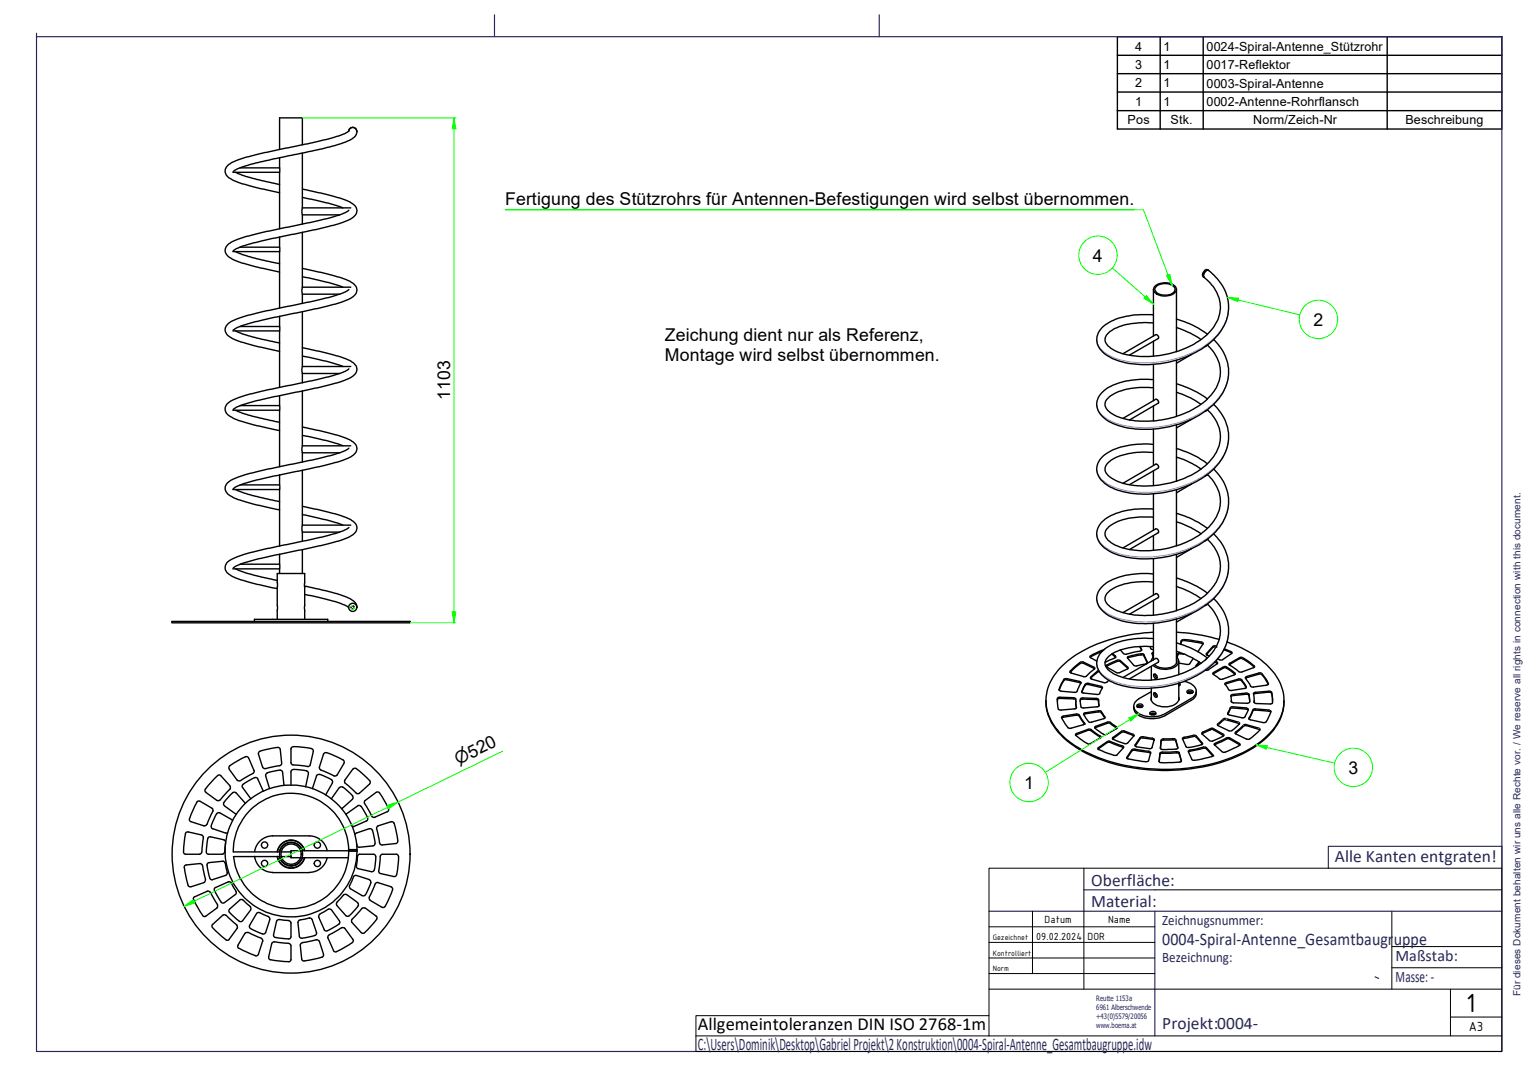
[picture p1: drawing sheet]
<svg xmlns="http://www.w3.org/2000/svg" width="420mm" height="297mm" viewBox="0 0 420 297" stroke-linecap="round" stroke-linejoin="round" font-family="sans-serif">
<!-- layer: AM_0 -->
<g fill="none" stroke="#000" stroke-width=".38">
<path d="M82.5 39.5v-7.3h-6.2v8.6M95.2 35.8a1.11 1.11 0 0 1 1.1-1 1.11 1.11 0 0 1 1.1 1.1M95.2 35.7a20.6 20.6 0 0 1-8.1 2.8l-18.8 4.2a11.9 11.9 0 0 0-6.6 3 2.32 2.32 0 0 0 1.4 3.2 54.3 54.3 0 0 0 12.7 3.6l.5 .1M97.5 35.9l-.1 .3a3.6 3.6 0 0 1-2.7 2.4l-.3 .2a187.2 187.2 0 0 1-20.4 4.7 39 39 0 0 0-10.1 3.1l-.2 .2M63.6 47h12.7M64.3 47l1.9 .9 2.8 .8 7.3 1.6M65.5 45.8h10.8M76.3 45.8v1.2M76.3 43v2.8M76.3 47v15.5M82.5 53.9l.9 .2a54.6 54.6 0 0 1 10.2 2.7M82.5 51.6l7.5 1.7a15.6 15.6 0 0 1 6.8 2.8 2.24 2.24 0 0 1-1 3.6l-4.7 1.8-21.3 4.7a14.1 14.1 0 0 0-6.1 2.3"/>
<path d="M82.5 56.8v1.9M82.5 56.8h13.3M82.5 58.7h10.2M82.5 41.8v15M82.5 58.7v2.5M95.2 57.4a20.6 20.6 0 0 1-8.1 2.8l-14.3 3-4.5 1.1a11.9 11.9 0 0 0-6.6 3.1 2.52 2.52 0 0 0 1.7 3.3l2.8 1.2 10.1 2.4M63.6 68.7h12.7M64.3 68.7l1.9 .8 2.8 .8 7.3 1.7M65.5 67.5h10.8M76.3 67.5v1.2M76.3 64.7v2.8M76.3 68.7v15.4"/>
<path d="M82.5 75.6l.9 .1a57.6 57.6 0 0 1 9.6 2.5l.6 .2M82.5 73.3l7.5 1.7a15.6 15.6 0 0 1 6.8 2.8 2.25 2.25 0 0 1-1 3.6l-4.3 1.6-22.6 5.1a13.4 13.4 0 0 0-5.2 2.1M82.5 78.4v1.9M82.5 78.4h13.3M82.5 63.4v15M95.2 79a17.9 17.9 0 0 1-7.1 2.6l-15.3 3.2-4.5 1.2a11.9 11.9 0 0 0-6.6 3 2.52 2.52 0 0 0 1.7 3.4l2.4 1 3.5 .9 7 1.6M314.9 79v12.7M315.5 78a4.2 4.2 0 0 1 5.6 .5 1.87 1.87 0 0 1-2 2.2 3.6 3.6 0 0 1-4.1-1.4l.1-.9zM315.6 78.3a3.8 3.8 0 0 1 5.1 .3 1.64 1.64 0 0 1-1.7 1.9 3.2 3.2 0 0 1-3.7-1.4zM321.2 79v17M328.7 75.7a1.33 1.33 0 0 1 1.2-1.9 12.4 12.4 0 0 1 5.3 12.3 16.7 16.7 0 0 1-9.9 10.7 27.7 27.7 0 0 1-21.6 1.1 6.6 6.6 0 0 1-4.3-5.1 6.2 6.2 0 0 1 4.1-5.2 23.6 23.6 0 0 1 11.4-1.6M328.7 75.7a9.9 9.9 0 0 1 3.9 11.3 17.5 17.5 0 0 1-11.4 9 24.5 24.5 0 0 1-16.7-.2 3.9 3.9 0 0 1-2.8-3.4 5.6 5.6 0 0 1 3.9-3.3 24.3 24.3 0 0 1 9.3-.9"/>
<path d="M329.9 73.8a1.22 1.22 0 0 0-1.2 .2 1.22 1.22 0 0 0-.4 1.2l.4 .5M63.6 90.3h12.7M64.3 90.3l1.9 .9 2.8 .8 7.3 1.6M65.5 89.1h10.8M76.3 89.1v1.2M76.3 86.3v2.8M76.3 90.3v15.5M82.5 97.2a57.7 57.7 0 0 1 11.1 2.9M82.5 94.9l8.1 1.9a14.2 14.2 0 0 1 6.2 2.6 2.25 2.25 0 0 1-1 3.6l-3.5 1.4-5.7 1.5-17.7 3.8a13.4 13.4 0 0 0-5.2 2.1M82.5 80.3h10.2M82.5 80.3v2.6M82.5 85.1v15"/>
<path d="M306.6 96.6l8.9-5.2a.7 .7 0 0 1 .7 .3 .7 .7 0 0 1 0 .7l-7.8 4.6M314.9 93.1v4.1M314.9 99.5v9.9M321.2 89.4a25.8 25.8 0 0 1 6.7 3.3M321.2 87.1a25.4 25.4 0 0 1 8.4 4.1M321.2 98.3v15.4M325.3 96.8l-4.1 2.4M329 94.7l.7-.5a9.3 9.3 0 0 1 2 12.1 20.1 20.1 0 0 1-12.7 8 23.1 23.1 0 0 1-15.1-1.2 3.2 3.2 0 0 1-2.2-3.1 5.9 5.9 0 0 1 4.6-3.3l1.4-.5 3.4-.4h3.8M331.3 92.7a11.7 11.7 0 0 1-.7 18.3 28.4 28.4 0 0 1-25.9 4.9 7.1 7.1 0 0 1-5.3-5.4 6.4 6.4 0 0 1 4.8-5.5 23.9 23.9 0 0 1 10.7-1.4M63.6 112h12.7M64.3 112l1.9 .8 2.8 .9 7.3 1.6M65.5 110.7h10.8"/>
<path d="M76.3 110.7v1.3M76.3 108v2.7M76.3 112v15.4M82.5 118.9l.9 .1a57.6 57.6 0 0 1 9.6 2.5l.6 .2M82.5 116.6l8.1 1.8a11.9 11.9 0 0 1 6.6 3.1 2.43 2.43 0 0 1-1.6 3.3l-3.3 1.3-5.2 1.3-18.3 4a13.6 13.6 0 0 0-5.1 2.1M82.5 100.1v1.9M82.5 100.1h13.3M82.5 102h10.2M82.5 102v2.5M82.5 106.7v15M95.2 100.7a17.9 17.9 0 0 1-7.1 2.5l-20.2 4.5a11.9 11.9 0 0 0-6.2 3 2.33 2.33 0 0 0 1.7 3.3l1.8 .8 4.1 1.2 7 1.5M306.6 114.2l8.9-5.2a.7 .7 0 0 1 .7 .4 .7 .7 0 0 1 0 .7l-7.8 4.6"/>
<path d="M314.9 110.9v4M314.9 117.1v9.9M321.2 107.1a21.4 21.4 0 0 1 6.7 3.3M321.2 104.8a27.2 27.2 0 0 1 8.4 4.2M321.2 116v15.4M325.3 114.5l-4.1 2.3M329 112.3l.7-.4a9.3 9.3 0 0 1 .4 14.2 24.7 24.7 0 0 1-17 6.6 15.7 15.7 0 0 1-10.3-2.7 2.35 2.35 0 0 1 .2-4 16.8 16.8 0 0 1 10.6-2.5l1.3 .1M331.3 110.4a11.6 11.6 0 0 1 .3 17.4 28.2 28.2 0 0 1-25.3 6.4 8.8 8.8 0 0 1-6.8-5.2 5.3 5.3 0 0 1 3.3-5.6 21.8 21.8 0 0 1 12.1-2.1M63.6 133.7h12.7M64.3 133.7l4.7 1.6 7.3 1.7M65.5 132.4h10.8M76.3 132.4v1.3"/>
<path d="M76.3 129.7v2.7M76.3 133.7v15.4M82.5 138.2l8.1 1.9a11.9 11.9 0 0 1 6.6 3 2.43 2.43 0 0 1-1.6 3.4l-3.3 1.3-4.7 1.2-12 2.4-7.1 1.7a12.6 12.6 0 0 0-4.8 2M82.5 121.7v1.9M82.5 121.7h13.3M82.5 123.6h10.2M82.5 123.6v2.6M82.5 128.4v15M95.2 122.4a17.9 17.9 0 0 1-7.1 2.5l-20.2 4.4a11.9 11.9 0 0 0-6.2 3 2.43 2.43 0 0 0 1.7 3.3l1.8 .8 4.1 1.3 7 1.5M306.6 131.9l8.9-5.2a.7 .7 0 0 1 .7 .4 .7 .7 0 0 1 0 .7l-7.8 4.5M314.9 128.5v4.1M314.9 134.8v10"/>
<path d="M321.2 124.8a25.8 25.8 0 0 1 6.7 3.3M321.2 122.5a25.4 25.4 0 0 1 8.4 4.1M321.2 133.7v15.3M325.3 132.1l-4.1 2.4M329 130l.7-.4a9.3 9.3 0 0 1 2.9 10.3 16.6 16.6 0 0 1-10.4 8.8 25.5 25.5 0 0 1-17.6 .2l-.4-.2a3.7 3.7 0 0 1-2.5-3.3l.1-.2a6.8 6.8 0 0 1 4.9-3.4l1.5-.3 2.9-.4 3.8 .1M331.3 128.1a11.6 11.6 0 0 1-.1 17.8 28.2 28.2 0 0 1-21.8 6.5 13.2 13.2 0 0 1-9-4 4.6 4.6 0 0 1 1.6-6.9 20.8 20.8 0 0 1 12.9-2.5M63.6 155.3h12.7M64.3 155.3l3.3 1.3 8.1 1.9M65.5 154h10.8M76.3 154v1.3M76.3 151.3v2.7M76.3 155.3v1.3"/>
<path d="M82.5 140.5l6.5 1.4 4.6 1.5M82.5 143.4v1.9M82.5 143.4h13.3M82.5 145.3h10.2M82.5 145.3v2.5M82.5 150v6.6M95.2 144l-.1 .1a29.2 29.2 0 0 1-9.4 3l-12.6 2.6-5.9 1.5a12.8 12.8 0 0 0-5.4 2.6 2.33 2.33 0 0 0 1.3 3.4l2.4 1 3.3 1 6.9 1.5M306.6 149.6l8.9-5.2a.7 .7 0 0 1 .7 .3 .7 .7 0 0 1 0 .8l-7.8 4.5M314.9 146.2v4.1M314.9 152.5v9.9M321.2 142.5a23.3 23.3 0 0 1 6.7 3.2M321.2 140.1a25.4 25.4 0 0 1 8.4 4.2"/>
<path d="M321.2 157.8a27.2 27.2 0 0 1 8.4 4.2M321.2 151.4v15.3M325.3 149.8l-4.1 2.4M329 147.7l.7-.5a9.4 9.4 0 0 1 2.9 10.4 15.7 15.7 0 0 1-9.8 8.5 24.3 24.3 0 0 1-18.6 .3 3.6 3.6 0 0 1-2.5-3.3 5.9 5.9 0 0 1 4.6-3.4l2.5-.6 1.7-.2h4.4M331.3 145.7a11.5 11.5 0 0 1 1.9 15.5 23.2 23.2 0 0 1-15.4 8.6 22.7 22.7 0 0 1-15.8-2.2 4.7 4.7 0 0 1-1.8-6.6 12.6 12.6 0 0 1 9.2-4.2l2-.2 3.5 .1M46.9 169.7h65.1v.3h-65.1zM69.5 169.7v-.6h20v.6M75.7 169.1v-12.5h7.5v12.5M83.1 160l3.6 .8a31.4 31.4 0 0 1 9.6 3.1l1 1.1 .2 .8M83.2 162.3l6.9 1.6a14 14 0 0 1 5.1 2M300.9 177.8l-3.3 1.6M301.6 177.3a8.7 8.7 0 0 0-4 2l1.9 1.2"/>
<path d="M303.5 178.5l1 1M303.7 178.4l.8 .7 .1 .3-2.9 1.4M306.6 167.2l8.9-5.1a.67 .67 0 0 1 .7 .3 .67 .67 0 0 1 0 .8l-7.8 4.5M307.8 179.7l2 2.1h.4l2.9-.6M311.1 176.5l.6 1M311.3 176.5l.4 .9-.2 .3-4 .9-.7-.1-.9-1M314 176.5l.3 .7 .6 .1M314.9 179.4l-.6 1.1M314.9 178l-.4 .4 .3 1.1M314.9 178.4l-.3 .1M314.9 172.6a41.8 41.8 0 0 0-23.4 7.9 14 14 0 0 0-5.9 11.8 16.1 16.1 0 0 0 8.8 11.8 47.7 47.7 0 0 0 29 5.7 41.4 41.4 0 0 0 21.1-7.6 14.4 14.4 0 0 0 6-11.7 15.3 15.3 0 0 0-7-10.9 34.2 34.2 0 0 0-8.5-4.4M314.9 163.9v4"/>
<path d="M314.9 170.2v9.9M321.2 179.4a1.68 1.68 0 0 1 .5 1.7 1.68 1.68 0 0 1-1.3 1.2l-.4 .1a5.6 5.6 0 0 1-5.2-.7M321.2 177.8a25.8 25.8 0 0 1 6.7 3.3M321.2 160.1a21.4 21.4 0 0 1 6.7 3.3M321.2 175.5a25.4 25.4 0 0 1 8.4 4.1M321.2 172.6l1.2 .1a53.7 53.7 0 0 1 10.5 1.8M321.2 169v12.1M322.2 178.2l-.6 .2-.3 1.1M322.3 175.8l.2-.9 .3-.2a17.4 17.4 0 0 1 5.6 .8v.3M323.3 178.6l-1.5-.1-.2 .2-.2 .9M325.3 167.5l-4.1 2.3M325.8 179.8l-1.3 1.6-2.7-.4"/>
<path d="M328.4 175.8l-1.2-.4-4.1-.5-.6 .3-.1 .7M328.4 175.8l-1.4 2.1M329 165.3l.7-.3a9.3 9.3 0 0 1 2.9 10.2 16.3 16.3 0 0 1-10.4 8.8 25.2 25.2 0 0 1-17.2 .4l-.4-.2a4 4 0 0 1-2.9-3.1 4.6 4.6 0 0 1 3.7-3.4 20.4 20.4 0 0 1 9.5-1.1M331.3 163.4a11.6 11.6 0 0 1-.1 17.9 28.2 28.2 0 0 1-27 5.2 6.9 6.9 0 0 1-4.8-5.2 6 6 0 0 1 4.3-5.4 24 24 0 0 1 11.2-1.5M332 176.6l-.9 .2-1.7 1.9M332.1 176.4h-.9l-1.9 2.1 .2 .4 .7 .2M334.1 177.4l2.2 1M334.3 177.2l1.9 .8 .1 .4-2.5 1.7-.7 .1-.7-.3M285.6 191.2a14.1 14.1 0 0 0 6 11.3 42.3 42.3 0 0 0 24.6 7.8 45.5 45.5 0 0 0 26.8-6.7 15.9 15.9 0 0 0 7.5-11.3v-1.1M288.8 190.5h4.4l.5 .2 .2 2.6-.4 .2-4.3 .3a3.8 3.8 0 0 1-.5-3.2zM289.9 195.7l4.3-.8 .4 .3 1.5 2.2-.3 .5-3.5 1-.7-.2a5.9 5.9 0 0 1-1.7-3zM289.9 196l.2-.2 4.1-.6 .4 .3 1.4 2.2"/>
<path d="M290.4 185.5l.9-.2 3.5 .7 .3 .4-1.1 2.4-.3 .2-4-.3-.5-.2a4.2 4.2 0 0 1 1.2-3zM293.2 182.2l1.7-1.4 .8-.1 3 1.5 .2 .3-2.4 2.1-.6 .2-3.6-1.1-.2-.4zM293.7 191.1l-.5-.3-4.1-.1-.4 .3v.4M293.7 191.2l.2 2.1M295 190.8l.6-.3 3.9 .2 .4 .2 .1 1.9-.2 .1-4.5 .3a3.5 3.5 0 0 1-.3-2.4zM295.1 186.5l-4.1-1-.6 .3-1.2 2.7M295.9 194.7l4.5-.7 1.3 1.8-.3 .4-3.5 1-.7-.1a4.3 4.3 0 0 1-1.3-2.4zM295.9 195.1l.4-.2 4.1-.5 1.2 1.6M296.3 186.8l.8-.3 3.5 .9 .4 .4-.8 1.6-.4 .2-4.1-.4-.4-.4zM298.8 182.6l-3.5-1.6a9 9 0 0 0-3.1 2.6M298.9 198.4l3.6-1.3h.4l2 1.4v.4l-3 1.7-.5-.1a5.4 5.4 0 0 1-2.5-1.9zM298.9 198.7l3.6-1.3h.4l2 1.4"/>
<path d="M299.9 191.3l-.4-.3-4.2-.1-.3 .1-.1 .4M299.9 183.1l-1.7 1.4-.5 .7 .3 .2 3.4 1a1.15 1.15 0 0 0 1.3-.7M299.9 191.2l.1 1.5M300 183.3l-2.2 1.9M300.9 187.9l-.2-.2-4.1-.8-.6 .7-.7 1.4M302 181.7l2.2-1.1 1.3-.4 2.4 2 .1 .2-2.8 1.4-3.1-1.7zM302 182l3.1-1.5h.5l2.3 2M306.6 185l8.9-5.2a.7 .7 0 0 1 .7 .3 .7 .7 0 0 1 0 .7l-7.8 4.5M310.5 193l.4-.3h.6l.4 .3M310.5 192.4a.82 .82 0 0 1 .9-.3 .82 .82 0 0 1 .6 .8l-.3 .2a.89 .89 0 0 1-1.3-.5zM310.8 193.1h.9M313.2 181l-1.2-2.2-1.4 .1-2.8 .8v-.3l1.1-.4 3.1-.5 1.3 2.4-.2 .3"/>
<path d="M313.9 194.6v-.1a.88 .88 0 0 1 1-.3 .88 .88 0 0 1 .6 .7l-.2 .2a.99 .99 0 0 1-1.4-.5zM314 195l.6-.3 .9 .3M314.3 195.1h.9M314.3 190.4a2.21 2.21 0 0 0 2.3 2.4 4.4 4.4 0 0 0 5.2-1.7v-.7M314.3 190.9v.1M314.3 181.9v3.8M314.3 187.9v3.3M315 184.1a.66 .66 0 0 1 .8 .3 .66 .66 0 0 1-.2 .9l-.4-.3zM315 189.2a.72 .72 0 0 1 .8 .3 .72 .72 0 0 1-.1 .9l-.5-.2-.2-.5zM315.3 189.2l.2 .6 .4 .4M315.3 184.1l.2 .6 .4 .3M321.2 180.1a1.6 1.6 0 0 1-1.3 2 4.9 4.9 0 0 1-4.7-.7"/>
<path d="M321.8 186.9l.3 .2M321.8 180.6v3.6M321.8 186.5v4.7M321.9 186.5a.39 .39 0 0 1 .3 .4 .39 .39 0 0 1-.4 .3M323.3 186a3.5 3.5 0 0 1 3.3 2.8 2.37 2.37 0 0 1-1.5 1.9l-7 4.2a7.3 7.3 0 0 1-8-.7 2.1 2.1 0 0 1 .9-3.5l3.3-1.9M324.1 188.6l.3-.1a.87 .87 0 0 1 1.3 .5 .88 .88 0 0 1-.9 .4 .88 .88 0 0 1-.7-.8zM324.2 189.1l.4-.2 1 .2M324.4 189.3h1M326.6 188.7a2.27 2.27 0 0 1-1.5 2.5l-7 4.2a7.3 7.3 0 0 1-8-.7l-.5-.8-.1-1.1M327.3 180.7l-.8 1 .1 .3M327.5 180.8l-1 1.2M328.2 199.9l2.8-1.1 3.1 1.7v.3l-3.5 1.6-.3-.1-2.1-1.9z"/>
<path d="M329.2 180l-.1 .1M331.2 184l2.7-1.6 .7-.1 2.6 1.8M331.3 183.6l2.8-1.6h.5l1.4 .9 1.2 1.1-3.4 1.4-.6 .1-1.9-1.4-.2-.2zM331.7 180.8l.7 .4M331.9 180.6l.5 .2-.1 .4-2.5 1.7-.7 .1M332.5 197.6l1.8-1.5 3.8 1.1 .4 .3-2.4 2.1h-.5l-3.1-1.5-.1-.1zM334.5 186.9l.9 1.4 .5 .2 4.3-.7a3.8 3.8 0 0 0-1.6-2.5l-3.8 1.1-.4 .3 .1 .2 3.6-1.2h.5l.4 .2 1.2 1.9M335.5 181.2l3.3-1.8a10.2 10.2 0 0 1 3.7 2.6l-3.4 1.4-.6 .1-2.9-2zM335.6 181.5l2.8-1.7h.4a10.8 10.8 0 0 1 3.7 2.4M335.9 193.2l.6-.2 4.2 .5a3.3 3.3 0 0 1-1 2.4l-.5 .1-4-1zM336 190.1l.4-.2 4.3-.3 .3 .3 .2 1.5M336.2 189.7l4-.5 .7 .3a2.64 2.64 0 0 1 0 2.4h-4.3l-.4-.3z"/>
<path d="M336.2 191.2v.4M337.3 199.9l2.6-2.1 3.8 1 .3 .2-.1 .3a6.8 6.8 0 0 1-3.3 2.6l-3.3-1.6zM338.4 197.7l-4.1-1.2-1.9 1.5M340 185.2l1.4 2.2 .4 .2 4-.5 .5-.3a7.4 7.4 0 0 0-2.1-3.1l-3.9 1-.3 .4v.1l4.2-1.2a6.5 6.5 0 0 1 2.1 2.9M340.7 193.9l-.5-.3-4-.3-.3 .2-.7 1.5M342.1 193.7l.6-.2 3.8 .4 .5 .4a4.3 4.3 0 0 1-1.8 3l-4.2-1zM342.3 189.5l.3-.2 4.3-.3 .4 .9 .1 1.5M342.3 189.2l4.6-.4a4 4 0 0 1 .5 3.1l-.6 .3-4-.1-.3-.2-.3-2.5zM342.5 191.2l-.1 .6M343.9 199.3l-4-1.2-2.7 2.2M346.9 194.4l-.4-.2-4.1-.3-.4 .2-1 2.2M53.8 219l-.7 1.2a9.7 9.7 0 0 0-1.3 3.8l.3 .3"/>
<path d="M54.6 218.8l-.5-.1-.4 .3M54.6 218.7l3.3 2 .2 .3v.5M56.1 215.4l-.2 .5 .3 .4M56.2 216.3l3 2.3M60.1 218.4l-.4 .2-.5-.1M62.5 210l2.3 3M62.8 214.6l.1 .5-.2 .4M62.8 215.4l-2.7 3M62.8 214.6l-2.5-2.8-.4-.2a14 14 0 0 0-3.8 3.8M63.6 216.4l.4-.1 .4 .2M63.6 216.4l-.5 .4a6.4 6.4 0 0 0-2.1 2.8l.3 .4M64.5 216.5l2.4 2.8"/>
<path d="M64.8 213l.3 .2 .5-.1M66.4 214.1l-.3 .8 2.4 3.1M67 219.3h.1M67.8 206.9l-.3-.3a9.3 9.3 0 0 0-4.2 2.1l-.8 .6 .1 .6M67.9 206.9l1.5 3.4v.5l-.3 .3M68.4 218.1h.1M69.1 211.2l-3.4 1.9M69.6 212.3l-3.2 1.8M69.6 212.3h.4l.4 .3M70.4 212.6l1.5 3.4M71.7 209.4l.3 .4h.5M72.5 211.8l1.1 3.5"/>
<path d="M72.9 211.1l-.3 .3-.1 .4M75.8 204.1l.7 .4 .4 3.8M75.9 204l-1.4 .3a8.1 8.1 0 0 0-3.9 1.1v.5l1.1 3.6M76.4 209l-3.9 .8M76.5 210.3l.4 .1 .2 .4M76.5 210.2l-3.6 .8M76.9 208.4l-.1 .4-.4 .2M77.2 210.9l.3 3.5M79.4 210.7v3.6M80.1 203.9l-.5 .2-.2 .4v3.7l.4 .6 4.6 .4 .3-.4 .8-3.6M80.1 210.1l-.5 .2-.2 .4M80.1 203.8l5 .6"/>
<path d="M80.1 210.1l3.6 .3M83.7 210.5l.4 .3 .1 .4M84.2 211.3l-.8 3.5M85 204.4l.4 .3 .1 .4M87.2 211.5l-.7 .2-1.2 3.6M87.2 209.4l.2 .7 3.8 1.7M87.2 211.4l3.4 1.5M88.3 205.9l-1.1 3.6M89.1 205.5h-.4l-.3 .4M89.2 205.5l4.5 2M90.5 212.9l.3 .4-.1 .4M90.7 213.8l-1.8 3.2"/>
<path d="M92 211.6l-.4 .3-.4-.1M92.6 215l-2.1 3.1M93.6 214.9l-.5-.1-.4 .3M93.6 214.8l2.7 2.5M93.7 207.5l.3 .7-2 3.4M94.2 213l-.1 .7 3.1 2.8M96.2 218.2l-2.8 2.5M96.2 217.3l.2 .5-.2 .4M96.3 210l-2.2 3M97.2 209.8l-.4-.1-.4 .3M97.2 209.8l1.2 .9a8.6 8.6 0 0 1 2.7 2.9l-.2 .4-2.8 2.6-.4 .1-.4-.2M99.5 219.4l2 3.4"/>
<path d="M102.7 216.3l-3 2.2-.3 .4 .1 .5M102.7 216.3l.5-.1 .4 .3M103.6 216.4l.8 1.2a7.9 7.9 0 0 1 1.7 3.7l-.2 .2-3.6 1.6-.4 .1-.4-.4M293.7 200.7l3.7-1.4 .4 .1 2.7 2M293.8 200.3l3.4-1.2h.4l2.9 1.9v.4l-3.2 1.7a10.2 10.2 0 0 1-3.7-2.6zM299.8 204.2l2.8-1.9 4.2 1.6-2 2.3h-.6l-2.6-.9-1.8-.7zM303.7 201.4l2.9-1.9 3 1.2-1.8 2.2-.3 .2-3.6-1.2zM306.7 204.1l-4.1-1.5-2.8 1.9M309 204.7l.8-.2 3.8 .6 .5 .2-.5 2.4-.3 .2a16 16 0 0 1-5.5-.7l-.2-.3zM309.6 200.9l-3-1.1-2.9 1.9M311.3 201.3l.7-.1 3 .5 .2 .2-.7 2.3-.7 .2-3.8-.6-.1-.4zM314.1 205.7l-.5-.3-4.3-.6-.3 .2-1.3 2.1"/>
<path d="M315.1 202.1l-.3-.2a6.2 6.2 0 0 0-3.3-.4l-1.6 2.2M316.7 205.6l.4-.3h4.6l.2 .1 .7 2.4-.4 .3-5.5 .1-.3-.3zM317.1 201.9l.4-.2 3.4 .1 .7 2.4-.4 .3h-4.3l-.1-.2zM321.6 204.3l-.7-2.1-.6-.2-3.1 .2-.2 .2-.2 1.9M322.5 207.8l-.6-2.1-.7-.2-4.5 .3-.2 2.1M322.8 201.5l.5-.2 2.9-.6 .4 .2 1.8 2.2-1.2 .5-3.1 .5-.3-.3zM322.8 201.8l3.4-.8 .4 .2 1.7 2M324.4 205l.5-.2 4.2-.9 2 2.1 .1 .4-3.2 .8-2.3 .4-.3-.2zM324.5 205.3l4.6-1 2 2.1M328.2 200.3l2.8-1.2 3.1 1.7M331.5 203.1l3.8-1.8 3.3 1.9a10.3 10.3 0 0 1-4.3 2.1h-.6zM331.5 203.4l3.8-1.7 3.2 1.7"/>
<path d="M50.1 232.6l.2 .4 .4 .2M50.3 236.8l1 4.9 .3 .3 .5 .1M51.3 227.1l-.4 .1a15 15 0 0 0-.8 5.4M51.4 227.1l3.6 .9 .4 .2 .1 .5M52.1 224.3l3.6 1.2M55.1 232.6l-.2 .5-.4 .1h-3.8M55.2 236.3l-.2-.4-.4-.1-3.7 .3-.5 .3-.1 .4M55.3 236.2l.8 3.9M55.5 228.6l-.4 4M56.3 232.6l.2 .4 .4 .2M56.4 225.1l-.3 .3h-.4M56.5 236.2l.8 3.5"/>
<path d="M56.7 229l.6-.5 3.9 .8M56.7 228.9l-.4 3.6M57.3 239.8l.3 .3 .5 .1M57.7 225.5v.5l.4 .3M58 226.2l3.6 1.2M58.1 221.5l-1.6 3.6M59.2 222.1l-1.5 3.3M60 221.9l3.2 1.9M60 221.9h-.4l-.4 .3M61.1 229.3l.5 .6M61.3 232.6l-.2 .5-.4 .1h-3.7M61.3 220l3.2 2.3"/>
<path d="M61.5 235.6l-.3-.3-.4-.2-3.7 .4-.5 .2-.1 .5M61.5 235.6l.5 2.9-.4 .5M61.6 239l-3.6 1.1M61.6 230.1l-.2 2.5M62.1 227.3l-.5 .1M63.3 223.8l.2 .2M69.5 233.8a5 5 0 0 0 5 4.4M74.4 228.2h10a5 5 0 0 1 4.9 4M74.4 238.2h10.1M74.5 228.2a5 5 0 0 0-5 4.4M75.7 233.8a3.8 3.8 0 0 0 3.6 3.2 3.8 3.8 0 0 0 3.9-2.8M75.7 233.8a3.8 3.8 0 0 0 3.6 3.2 3.8 3.8 0 0 0 3.8-2.8"/>
<path d="M76.3 233.8a3.3 3.3 0 0 0 3 2.7 3.3 3.3 0 0 0 3.3-2.3M76.8 233.9h2.6M76.8 232.6h2.6M82 232.3h-2.6v1.9h2.6M82.4 232.3h12.8a15.7 15.7 0 0 0-15.9-15.7 15.7 15.7 0 0 0-15.6 16h12.7M82.4 234.2h12.7M82.6 232.2a3.3 3.3 0 0 0-3.3-2.3 3.3 3.3 0 0 0-3 2.7M83.1 232.2a3.8 3.8 0 0 0-3.8-2.8 3.8 3.8 0 0 0-3.6 3.2M83.2 232.2a3.8 3.8 0 0 0-3.9-2.8 3.8 3.8 0 0 0-3.6 3.2M89.3 234.2a5 5 0 0 1-4.9 4M93.4 220.7l-.1 .1M94.6 222.2l-.1 .2"/>
<path d="M95.2 232.3a15.8 15.8 0 0 1-15 15.8 15.8 15.8 0 0 1-16.4-14.2h12.6M95.2 232.3v-.3h2.3v.3M95.2 232.3h2.3M96.5 239.4l.3-.3 .4-.1 3.6 1.1M96.5 239.4l-1.1 2.6 .3 .6M97.3 227.5l-.4 .3M97.3 236.4l.1 .5 .4 .2M97.4 230.3v.5M97.4 230.8l.2 .4 .5 .1 3.7-.4M97.5 232a18 18 0 0 0-26.5-15.6 18 18 0 0 0-1.9 30.6 18 18 0 0 0 28.2-12.1l.2-2.6M97.6 233.8l-.3 2.6M97.7 220l.4-.1 .4 .2"/>
<path d="M97.7 220l-3.1 2.2M97.8 237.2l3.8 .8 .6-.5M98.2 233.2h3.7M98.2 233.2l-.4 .2-.2 .4M98.6 220.1l1.8 3.2M100 224.1l-3.8 1.5M100.3 223.3l.1 .5-.4 .4M100.8 226.2l-3.5 1.2M100.9 226.3h.4l.3 .4M101.7 226.7l.7 3.5M101.9 233.2l.5 .2a6.6 6.6 0 0 1-.2 4.1M102.4 230.3l-.2 .4-.4 .2"/>
<path d="M102.8 226.2l.9 4.2 .6 .3M103.4 237.8l.1 .4 .4 .3 3.7 .8 .4-.1 .3-.4M106.8 224.4h.4a12.5 12.5 0 0 1 1.3 5.5l-.5 .4-3.7 .4M106.8 224.3l-3.6 1.2-.3 .3-.1 .4M108.8 233.8l-.2-.4-.4-.2h-3.7l-.5 .2-.6 4.3M108.8 233.8l-.5 5M53.1 244.8l-.3 .4v.4l2.5 4.3M55.7 241l-3.6 1.1M56 240.2v.4l-.3 .3M57.3 243.6l-.3-.3h-.4l-3.5 1.5M57.4 243.6l2 3.4M58 252.4l-.2 .4a14 14 0 0 0 3.9 3.8"/>
<path d="M59.2 247.9l-3.1 2.3-.7-.2M59.3 247.1l.1 .4-.2 .4M60.4 246.3l.4 .2 .4-.1M61.7 249.9l-.4-.2-.5 .2-2.8 2.5M61.7 249.9l3 2.6M62.6 256.5l-.4 .2-.5-.1M64.4 243.4l.1 .4-.2 .4-3 2.2M64.5 243.3l-1.7-2.5h-.5l-3.6 1.6-.2 .7 1.9 3.2M64.6 252.6l.2 .4-.1 .4M64.8 253.4l-2.3 3.1M65 258.1l-.1 .5 .3 .3M65.2 258.9l4.6 2"/>
<path d="M66.9 254.8l-1.9 3.2M67.7 254.6h-.5l-.3 .3M67.7 254.5l3.7 1.7M68.2 252.6l-.1 .5a8 8 0 0 0 4.1 1.8l.3-.3M68.3 247.5l.2 .4-.1 .4M68.3 247.5l-2-1.8-.6-.1-3 2.6-.2 .5a8.9 8.9 0 0 0 3.3 2.9l.4-.2 2.3-3M70.9 249.2l-.5-.1-.3 .3-2 3.3M70.9 249.2l2.4 1M71.4 256.2l.3 .3v.5M71.7 257l-1.2 3.5M73.3 250.3l.3 .3v.4M73.7 251.1l-1.2 3.5"/>
<path d="M74.9 257.2l-.5 .1-.2 .3-.9 3.7M74.9 257.1l4 .4M76.2 251.1l-.4 .1-.3 .3-.8 3.7 .1 .5 .4 .2M76.2 251l2.7 .3M78.9 257.6l.4 .2 .1 .4M78.9 251.4l.4 .2 .1 .4v3.7M79.4 258.2v3.8M79.4 255.7l-.1 .5a8.2 8.2 0 0 1-4.1-.3M81.3 251.9l.5 3.9 .6 .3M81.9 251.2l-.4 .2-.2 .5M82 258.1l.5 4 .4 .3 1.6-.3a8.9 8.9 0 0 0 3.8-1.1v-.4M82.5 257.4l-.4 .2-.1 .5"/>
<path d="M84.4 250.6l.5 .1 .3 .3M84.5 250.6l-2.6 .6M85.2 251.1l1.2 3.5M86 255.4l-3.6 .7M86.4 254.6v.5l-.4 .3M86.4 256.6l.5 .1 .3 .3M86.4 256.5l-3.9 .8M87 250.4l1.6 3.6 .7 .1M87.2 257l1.1 3.5M87.3 249.6l-.3 .3v.5M89.8 255.3l-.3 .3v.5l1.6 3.4M90.4 248.4l-.6-.2-2.5 1.3"/>
<path d="M90.5 248.4l2.1 3M91.9 247.2l2.5 2.8M92.5 252.3l-3.1 1.8M92.7 251.4l.1 .5-.3 .4M93.3 253.2l-3.5 2M93.3 253.3l.4-.1 .4 .3M93.8 244.3l-1.9 2.2 .1 .7M94.1 253.4l2.2 3.1M94.6 244.2l3.1 2.2M94.6 244.3l-.4-.2-.4 .3M95.6 242.6l3.3 1.9M96.2 257.3l-1.2 .8a9.9 9.9 0 0 1-3.6 1.8l-.4-.4"/>
<path d="M96.3 256.5l.1 .4-.2 .4M97.6 246.5l.2 .4-.1 .4M97.8 247.3l-.4 .5a6.5 6.5 0 0 1-2.5 2.4l-.4-.2M98.8 248l-2.9 3.4 .2 .4 2.5 2.8M99.6 247.9l-.4-.1-.4 .3M99.7 247.9l3 2.2M99.7 244.3l-.3 .3-.5-.1M100.8 240.2l.4 .3v.4M100.8 245v.4l.3 .4M101 245.8l3.5 1.9 .6-.2M101.3 241l-1.5 3.3M102.4 241.3l-1.6 3.6"/>
<path d="M102.7 250.1l.2 .4-.1 .5M102.8 251l-.8 1.1a8.6 8.6 0 0 1-2.9 2.7l-.5-.2M103.2 241l3.6 1.1M103.2 240.9l-.4 .1-.3 .3M106.8 242.1l.3 .3 .1 .5M107.2 242.9l-2 4.5M70.5 260.6l-.3 .3h-.5M73.4 261.3l.3 .7 1.6 .3a9.2 9.2 0 0 0 4 .1l.1-.4"/>
<circle cx="96.3" cy="165.8" r="1.11"/>
<circle cx="96.3" cy="165.8" r=".41"/>
<circle cx="72.2" cy="230.7" r=".86"/>
<circle cx="72.2" cy="235.7" r=".86"/>
<circle cx="79.5" cy="233.2" r="32.5"/>
<circle cx="79.5" cy="233.2" r="2.76"/>
<circle cx="79.5" cy="233.2" r="3.1"/>
<circle cx="86.6" cy="230.7" r=".86"/>
<circle cx="86.6" cy="235.7" r=".86"/>
</g>
<!-- layer: AM_4 -->
<path d="M96.2 165.3a.48 .48 0 0 0-.4 .6 .48 .48 0 0 0 .6 .4 .48 .48 0 0 0 .4-.6" fill="none" stroke="#0f0" stroke-width=".27"/>
<!-- layer: AM_TANG -->
<g fill="none" stroke="#8080ff" stroke-width=".27">
<path d="M335.4 83.9a12.4 12.4 0 0 1-5.9 10 29.4 29.4 0 0 1-25.4 3.7 6.7 6.7 0 0 1-4.6-4.5l-.1-.4M335.4 119.2a13.1 13.1 0 0 1-6.5 10.5 29.6 29.6 0 0 1-24.2 3.5 7.6 7.6 0 0 1-5.2-4.4l-.1-.7M335.4 101.5a13.3 13.3 0 0 1-7.2 11 29.5 29.5 0 0 1-24.1 2.8 7.1 7.1 0 0 1-4.6-4.2l-.1-.7M335.4 136.9a12.4 12.4 0 0 1-5.9 10 29.4 29.4 0 0 1-25.4 3.8 7.1 7.1 0 0 1-4.6-4.2l-.1-.8M335.4 154.6a13.3 13.3 0 0 1-7.2 10.9 29.5 29.5 0 0 1-24.1 2.8 6.3 6.3 0 0 1-4.7-4.9M297.8 179.1v.2M304.5 179.1v.3M308.1 179.2v.3M311.5 178.5v.3M311.7 177.3v.2M312.3 178.7v.4M321.6 178.4v.3"/>
<path d="M322.3 178.2v.3M322.5 174.9v.3M323.3 174.6v.3M328.1 175.3v.3M329.4 178.4v.3M331.1 176.5v.3M332 176.3v.3M335.4 172.3a12.4 12.4 0 0 1-5.9 10 29.5 29.5 0 0 1-24.8 3.9 7.3 7.3 0 0 1-5.2-4.4l-.1-.7M336.1 177.9v.3M338.4 179.6v.2M339.3 179.6v.3M288.7 190.7v.3"/>
<path d="M289.1 188.3v.1M289.4 190.4v.3M290.3 195.5v.3M290.4 185.5v.3M291.3 185.3v.3M292.2 183.2v.4M293.1 190.5v.3M293.9 193.2h.1M293.9 194.9v.3M294.6 195.2v.3M294.8 186v.4M294.9 180.8v.4"/>
<path d="M295 190.9v.3M295.3 188.8v.2M295.6 190.5v.4M295.8 180.8v.3M296 197.3v.4M296.3 186.8v.3M296.3 194.6v.3M297.1 186.5v.4M297.1 199.1v.3M297.8 184.9v.3M297.9 199.2v.3M298.7 182.2v.3"/>
<path d="M299.1 198.3v.3M299.3 190.7v.3M299.7 183.1v.3M299.9 194v.4M300 192.6h.1M300.6 187.4v.3M300.7 194.3v.3M301.6 195.7v.3M302.1 181.6v.3M302.3 197.2v.3M303.1 197.2v.3M304.8 198.4v.3"/>
<path d="M305 180.3v.3M305.9 180.4v.2M306.2 199.6v.3M307.1 199.6v.3M307.9 182.2v.3M313.2 180.8v.2M318.1 194.9v.5M325.1 190.7v.5M326.6 181.7v.2M328.4 199.9v.3M330.5 198.9v.3M331.3 183.6v.3"/>
<path d="M331.3 198.9v.3M332.2 180.7v.3M332.5 197.6v.3M333.9 182.1v.3M333.9 196.3v.3M334.8 186.4v.3M334.8 196.2v.3M334.8 182.1v.3M335.2 194.7v.3M335.7 181.1v.3M335.9 193.3v.2M336.2 191.5h.1"/>
<path d="M336.5 189.6v.3M336.5 193v.3M337.1 183.8v.3M337.3 199.9v.3M338.1 185.4v.3M338.1 197.2v.3M339 185.5v.4M339.5 198v.3M340.2 187.5v.2M340.2 189.2v.3M340.2 193.3v.3M340.3 184.7v.3"/>
<path d="M340.3 197.9v.2M341 189.5v.4M341 196v.3M342 193.9v.2M342.4 181.8v.3M342.4 191.7v.1M342.7 189v.3M342.7 193.5v.4M343.7 183.8v.3M343.7 198.8v.3M344.5 183.9v.3M346.3 186.6v.2"/>
<path d="M346.5 188.7v.3M346.5 193.9v.3M347.2 189v.3M293.9 200.3v.3M299.8 204.1v.4M300.4 201v.3M302.3 202.5v.2M303.1 202.4v.3M303.8 201.3v.4M306.5 203.6v.3M307.7 206.7v.3M309 204.7v.3"/>
<path d="M309.3 200.5v.3M309.8 204.5v.3M309.9 203.4v.2M311.3 201.3v.4M312 201.2v.3M313.6 205.1v.3M314.6 201.5v.4M316.4 207.8v.1M316.7 205.7v.3M316.8 204.3h.1M317 202.1v.3M317.3 205.3v.4"/>
<path d="M317.6 201.7v.3M320.3 201.7v.3M321 202v.3M321.2 205.2v.3M321.6 204.1v.1M321.9 205.5v.4M322.5 207.7v.1M323.3 201.3v.3M324.9 204.8v.3M325.8 200.8v.3M326.6 200.9v.3M328.2 202.9v.2"/>
<path d="M328.5 203.9v.4M329.4 204.1v.4M331.1 206v.4M331.8 202.9v.3M333.9 200.5v.3M334.8 201.5v.3M335.7 201.5v.3M338.4 203v.3"/>
</g>
<!-- layer: AM_0 -->
<g fill="#000">
<circle cx="329.4" cy="178.7" r=".19"/>
<circle cx="332" cy="176.6" r=".19"/>
<circle cx="292.2" cy="183.6" r=".19"/>
<circle cx="296" cy="197.7" r=".19"/>
<circle cx="297.8" cy="185.2" r=".19"/>
<circle cx="331.1" cy="206.4" r=".19"/>
</g>
<!-- layer: AM_6 -->
<path d="M305.1 15.1h104.9M316.7 10v25.2M328.5 10v25.2M378.7 10v25.2M305.1 30.2h104.9v-20.2h-104.9v25.2h104.9v-5M305.1 20.1h104.9M305.1 25.1h104.9" fill="none" stroke="#000" stroke-width=".38"/>
<path d="M10 10h400v277.1h-400zM10 9.1v.9M135 4v6M240 4v6M362.6 237v-5.9h47.4v5.9M270 248.8h140M295.9 242.9h19.4M315.3 248.8v34M375.4 266.7l1 .4" fill="none" stroke="#262659" stroke-width=".32"/>
<!-- layer: AM_0 -->
<path d="M380 258.4h30M380 248.8v21.3M270 277.3h-80v9.8h80M380 264.2h30M190 282.8h80" fill="none" stroke="#000" stroke-width=".27"/>
<!-- layer: Schriftkopf -->
<path d="M295.9 237v33.1M270 253h45.3M270 257.3h45.3M281.9 248.8v17M315.3 242.9h94.7M270 261.5h45.3M270 265.8h45.3M270 270.1h140M396 277.7h14M396 270.1v12.7M410 282.8h-140v-45.8h140v50.1h-140" fill="none" stroke="#000" stroke-width=".27"/>
<!-- layer: AM_5 -->
<path d="M124 167.1v2.9" fill="none" stroke="#0f0" stroke-width=".27"/>
<path d="M123.4 167.1h1.1l-.5 2.9z" fill-rule="evenodd" fill="#0f0"/>
<path d="M124 32.2v3M123.4 167.1h1.1l-.5 2.9z" fill="none" stroke="#0f0" stroke-width=".27"/>
<path d="M124 32.2l.5 3h-1.1z" fill-rule="evenodd" fill="#0f0"/>
<path d="M82.5 32.2h42M124 32.2l.5 3h-1.1zM124 35.2v131.9M112 170h12.5M108.6 219l-2.6 1.3" fill="none" stroke="#0f0" stroke-width=".27"/>
<path d="M105.7 219.8l2.9-.8-2.4 1.8z" fill-rule="evenodd" fill="#0f0"/>
<path d="M105.7 219.8l2.9-.8-2.4 1.8zM52.9 246.1l-2.7 1.3" fill="none" stroke="#0f0" stroke-width=".27"/>
<path d="M50.2 247.4l2.5-1.7 .4 .9z" fill-rule="evenodd" fill="#0f0"/>
<path d="M335.1 81.2l2.9 .7M137.2 205.1l-28.6 13.9M106 220.3l-53.1 25.8M50.2 247.4l2.5-1.7 .4 .9z" fill="none" stroke="#0f0" stroke-width=".27"/>
<path d="M335.1 81.2l3 .2-.2 .9z" fill-rule="evenodd" fill="#0f0"/>
<g fill="none" stroke="#0f0" stroke-width=".27">
<path d="M335.1 81.2l3 .2-.2 .9zM338 81.9l16.8 4.1M342.9 203.4l2.9 .7"/>
<circle cx="359.9" cy="87.2" r="5.2"/>
</g>
<path d="M342.9 203.4l3 .2-.2 .9z" fill-rule="evenodd" fill="#0f0"/>
<g fill="none" stroke="#0f0" stroke-width=".27">
<path d="M311 194.9l-2.6 1.6M342.9 203.4l3 .2-.2 .9zM345.8 204.1l18.6 4.2"/>
<circle cx="369.5" cy="209.5" r="5.2"/>
</g>
<path d="M308.2 196l2.8-1.1-2.3 1.9z" fill-rule="evenodd" fill="#0f0"/>
<g fill="none" stroke="#0f0" stroke-width=".27">
<path d="M312.7 81.1l2.2 1.9M308.2 196l2.8-1.1-2.3 1.9zM308.4 196.5l-23 14.4"/>
<circle cx="281" cy="213.6" r="5.2"/>
</g>
<path d="M313 80.7l1.9 2.3-2.5-1.5z" fill-rule="evenodd" fill="#0f0"/>
<g fill="none" stroke="#0f0" stroke-width=".27">
<path d="M303.7 73.1l9 8M318.9 75.1l1.1 2.8M313 80.7l1.9 2.3-2.5-1.5z"/>
<circle cx="299.8" cy="69.7" r="5.2"/>
</g>
<path d="M318.5 75.2l.9-.3 .6 3z" fill-rule="evenodd" fill="#0f0"/>
<path d="M309.6 57.3h-171.7h174.3l6.7 17.8M318.5 75.2l.9-.3 .6 3z" fill="none" stroke="#0f0" stroke-width=".27"/>
<text font-size="7.7" x="400.2" y="276.3">1</text>
<text font-size="5" x="190.5" y="281.2">Allgemeintoleranzen DIN ISO 2768-1m</text>
<g font-size="4.8">
<text x="137.9" y="56">Fertigung des Stützrohrs für Antennen-Befestigungen wird selbst übernommen.</text>
<text x="298.4" y="71.4">4</text>
<text x="358.6" y="88.9">2</text>
<text x="181.5" y="93">Zeichung dient nur als Referenz,</text>
<text x="181.5" y="98.5">Montage wird selbst übernommen.</text>
<text x="122.9" y="109.2" transform="rotate(-90 122.9 109.2)">1103</text>
<text x="279.6" y="215.4">1</text>
<text x="368.1" y="211.3">3</text>
</g>
<g font-size="4.8" fill="#262659">
<text x="364.4" y="235.3">Alle Kanten entgraten!</text>
<text x="297.9" y="241.8">Oberfläche:</text>
<text x="297.9" y="247.7">Material:</text>
<text x="317.3" y="257.9">0004-Spiral-Antenne_Gesamtbaugr</text>
<text x="380.5" y="257.9">uppe</text>
<text x="317.3" y="281">Projekt:0004-</text>
<text x="190.5" y="286.7">C:\Users\Dominik\Desktop\GabrielProjekt\2Konstruktion\0004-Spiral-Antenne_Gesamtbaugruppe.idw</text>
</g>
<text font-size="4.6" x="125.1" y="208.9" transform="rotate(-26 125.1 208.9)">⌀520</text>
<g font-size="4.4" fill="#262659">
<text x="381" y="262.4">Maßstab:</text>
<text x="381" y="268">Masse:-</text>
</g>
<g font-size="3.9" fill="#262659">
<text x="317.3" y="252.7">Zeichnugsnummer:</text>
<text x="317.3" y="262.7">Bezeichnung:</text>
</g>
<text font-size="3.9" x="401" y="281.5">A3</text>
<g font-size="3.4">
<text x="309.9" y="13.8">4</text>
<text x="317.6" y="13.8">1</text>
<text x="329.4" y="13.8">0024-Spiral-Antenne_Stützrohr</text>
<text x="309.9" y="18.8">3</text>
<text x="309.9" y="23.9">2</text>
<text x="317.6" y="18.8">1</text>
<text x="317.6" y="23.9">1</text>
<text x="329.4" y="18.8">0017-Reflektor</text>
<text x="329.4" y="23.9">0003-Spiral-Antenne</text>
<text x="309.9" y="28.9">1</text>
<text x="317.6" y="28.9">1</text>
<text x="329.4" y="28.9">0002-Antenne-Rohrflansch</text>
<text x="307.8" y="34">Pos</text>
<text x="319.6" y="34">Stk.</text>
<text x="342.1" y="34">Norm/Zeich-Nr</text>
<text x="383.7" y="34">Beschreibung</text>
</g>
<g font-size="3">
<text x="282.9" y="256.7">09.02.2024</text>
<text x="285.2" y="252">Datum</text>
<text x="296.9" y="256.7">DOR</text>
<text x="302.5" y="252">Name</text>
</g>
<text font-size="2.7" fill="#262659" x="415.1" y="272" transform="rotate(-90 415.1 272)">Für dieses Dokument behalten wir uns alle Rechte vor. / We reserve all rights in connection with this document.</text>
<g font-size="2.3">
<text x="271" y="256.7">Gezeichnet</text>
<text x="271" y="260.9">Kontrolliert</text>
<text x="271" y="265.2">Norm</text>
</g>
<g font-size="2" fill="#262659">
<text x="299.3" y="273.3">Reutte 1153a</text>
<text x="299.3" y="275.8">6961 Alberschwende</text>
<text x="299.3" y="278.2">+43(0)5579/20056</text>
<text x="299.3" y="280.7">www.boema.at</text>
</g>
</svg>
